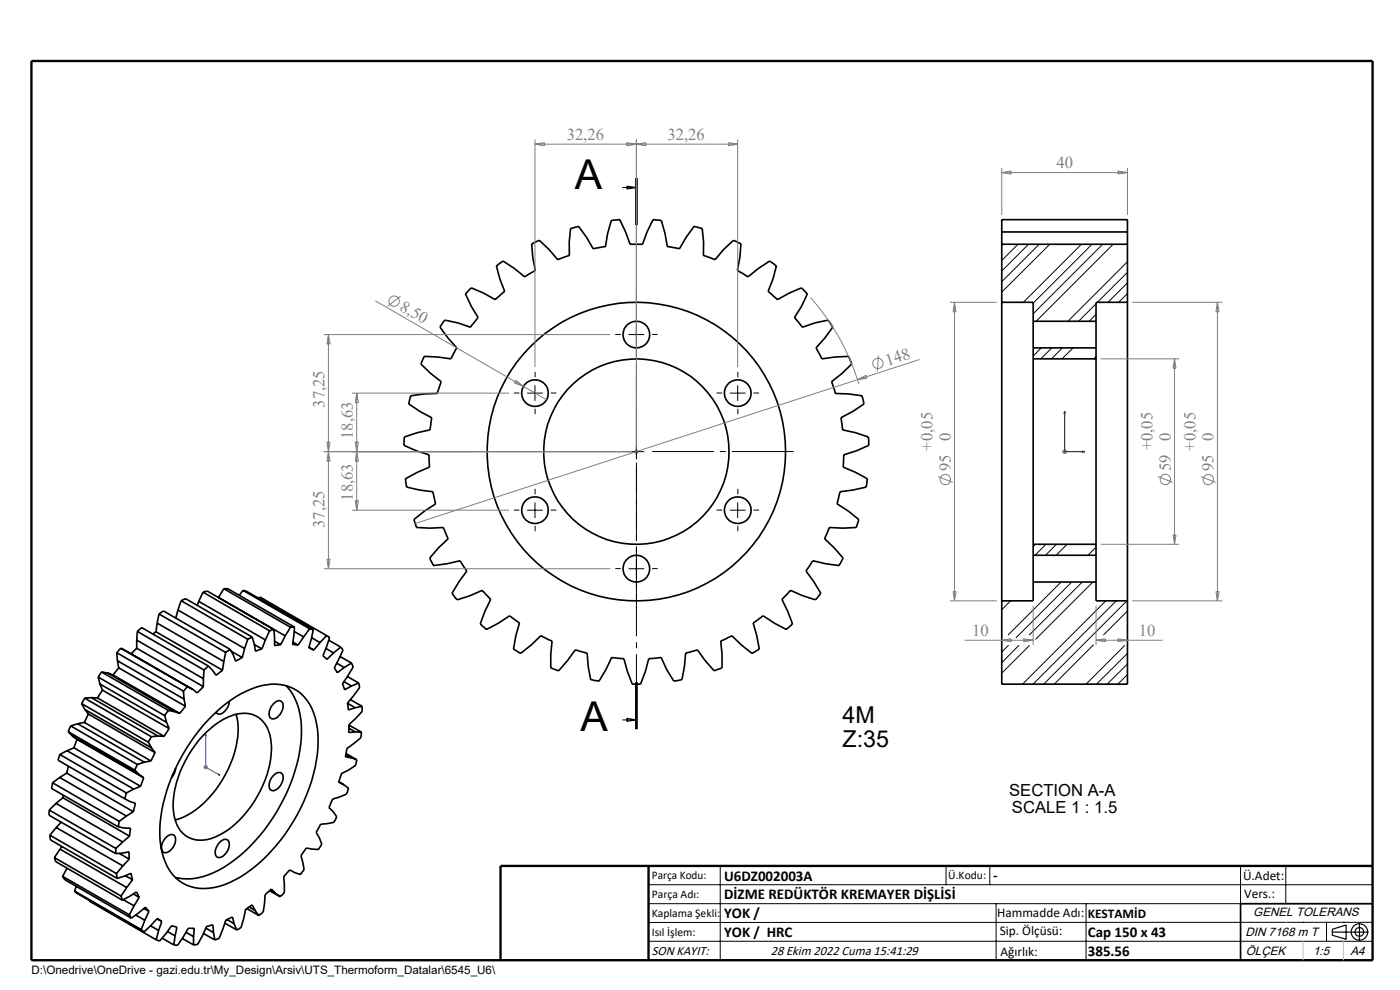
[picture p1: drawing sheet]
<svg xmlns="http://www.w3.org/2000/svg" width="297mm" height="210mm" viewBox="0 0 297 210" stroke-linecap="round" stroke-linejoin="round" font-family="sans-serif">
<g fill="none" stroke="#000" stroke-width=".35">
<path d="M212.5 51.8h26.7M212.5 49.2h26.7M99.3 61.7l.7-.6 2.6 1.1 2.5 1.4 2-1.8-1.1-2.6-.7-2.8 1.2-.9 .2-.1 2.4 1.6 2.2 1.7 2.3-1.3-.6-2.8-.2-2.9 1.6-.7 2.1 1.9 1.8 2.2 2.5-.9v-2.8l.2-2.9 1.7-.5 1.7 2.3 1.4 2.5 2.6-.5 .5-2.8 .8-2.7 1.5-.2h.3l1.2 2.6 1 2.6h2.6l1-2.6 1.2-2.6 1.8 .2 .8 2.7 .5 2.8 2.5 .5 1.5-2.5 1.6-2.3 1.8 .5 .3 2.9-.1 2.8 2.5 .9 1.8-2.2 2.1-1.9 1.6 .7-.2 2.9-.6 2.8 2.3 1.3 2.2-1.7 2.4-1.6 1.4 1-.7 2.8-1.1 2.6 2 1.8 2.5-1.4 2.6-1.1 .7 .6 .6 .7-1.3 2.6-1.4 2.3 1.6 2.1 2.7-.9 2.8-.6 1 1.5-1.7 2.3-1.9 2.1 1.2 2.3 2.8-.4 2.9-.1 .7 1.6-2.1 2-2.2 1.8 .7 2.1 .1 .4 2.8 .1 2.9 .4 .4 1.7-2.4 1.6-2.5 1.3 .4 2.6 2.7 .6 2.7 .9 .1 1.8-2.6 1.1-2.7 .9-.1 2.6 2.6 1.1 2.5 1.4-.2 1.7-2.9 .7-2.7 .3-.5 1.9-.1 .7 2.4 1.5 2.2 1.8-.6 1.7-2.8 .1-2.8-.1-1.1 2.4 2.1 1.9 1.9 2.2-.9 1.6-2.8-.4-2.8-.7-1.1 1.7-.3 .5 1.6 2.3 1.5 2.5-1.1 1.3-2.7-.8-2.6-1.2-1.8 1.9 1.2 2.6 1 2.7-1.3 1.1-2.5-1.3-2.4-1.6-2.1 1.5 .7 2.8 .6 2.8-1.6 .9-2.2-1.8-2-1.9-2.4 1.1 .3 2.8v2.9l-1.7 .6-1.9-2.2-1.6-2.2-2.5 .7-.3 2.7-.5 2.9-1.8 .3-1.5-2.5-1.1-2.5-2.7 .2-.7 2.7-1 2.7h-1.8l-1-2.7-.7-2.7-2.6-.2-1.2 2.5-1.5 2.5-1.8-.3-.5-2.9-.2-2.7-2.6-.7-1.6 2.2-1.9 2.2-1.7-.6v-2.9l.3-2.8-2.4-1.1-2 1.9-2.2 1.8-1.6-.9 .5-2.8 .8-2.8-2.1-1.5-2.3 1.6-2.6 1.3-1.3-1.1 1-2.7 1.2-2.6-1.8-1.9-2.6 1.2-2.7 .8-1.1-1.3 1.5-2.5 1.6-2.3-.2-.2-1.2-2-2.7 .7-2.9 .4-.8-1.6 1.8-2.2 2.1-1.9-1-2.4-2.8 .1-2.9-.1-.6-1.7 2.3-1.8 2.3-1.5-.6-2.6-2.8-.3-2.7-.7-.3-1.7 2.5-1.4 2.6-1.1-.1-2.6-2.7-.9-2.6-1.1 .1-1.8 2.7-.9 2.7-.6 .3-2.3 .1-.3-2.5-1.3-2.4-1.6 .4-1.7 2.9-.4 2.8-.1 .8-2.5-2.2-1.8-2.1-2 .7-1.6 2.9 .1 2.7 .4 1.3-2.3-1.9-2.1-1.7-2.3 .2-.2 .8-1.3 2.9 .6 2.6 .9 1.6-2.1-1.4-2.3-1.3-2.6zM212.5 64.1v63.4M212.5 64.1h6.7v4M212.5 64.1v-17.5h26.7v17.5M219.2 68.1v5.7M219.2 76.1v39.4M219.2 73.8h13.3M219.2 76.1h13.3M219.2 73.8v2.3M219.2 68.1h13.3"/>
<path d="M232.5 68.1v5.7M232.5 76.1v39.4M232.5 73.8v2.3M239.2 64.1v63.4M239.2 64.1h-6.7v4M219.2 117.8v5.7M219.2 115.5v2.3M219.2 115.5h13.3M219.2 117.8h13.3M232.5 117.8v5.7M232.5 115.5v2.3M24.8 138.5l14.1 8.1"/>
<path d="M24.8 138.5l.1 1.7M25.6 137.5l-.8 1M25.6 137.5l14.2 8.2M25.6 137.5l15.3 8.7M29 137.5l-1.2 1.2M29 135.8l14.1 8.2M29 137.5l14.1 8.2M29 135.8v1.7M29.1 133.9l1-.8 14.1 8.2M29.1 133.9l14.2 8.2M29.1 133.9l-.1 1.9M33.1 134l-.7 .5"/>
<path d="M33.1 134l14.1 8.2M33.3 132.2l14.2 8.1M33.3 132.2l-.2 1.8M33.7 130.2l1-.6 14.1 8.2M33.7 130.2l14.2 8.2M33.7 130.2l-.4 2M37.7 129.4l14.2 8.2M37.7 129.4l-.4 1.7M38.4 127.4l1-.4 14.1 8.1M38.4 127.4l14.2 8.2M38.4 127.4l-.7 2M42.2 127.6l14.1 8.1"/>
<path d="M42.2 127.6l-.4 .8M43.1 125.6l.9-.2 16.5 9.5M43.1 125.6l14.1 8.2M43.1 125.6l-.9 2M46.4 126.7v.1M47.5 124.9h.8l14.2 8.1M47.5 124.9l14.1 8.2M47.5 124.9l-1.1 1.8M47.9 138.4l-.4 1.9M48.8 137.8l-.9 .6M48.8 137.8l1.2 2.5 1.4-.8M49 138.1l2.4 1.4"/>
<path d="M51.5 125.2l.8 .2 14.2 8.2M51.5 125.2l14.2 8.2M51.5 125.2l-.7 1.1M51.9 137.6l-.5 1.9M52.6 135.6l-.7 2M53.5 135.1l-.9 .5M53.5 135.1l.7 3 1.4-.5M53.9 136.7l1.7 .9M54.9 126.9l.2-.3 14.2 8.2M56.3 135.7l-.7 1.9M57.2 133.8l.9-.2 .1 3.3 1.3-.1M57.2 133.8l-.9 1.9"/>
<path d="M58.2 136l1.3 .8M60.5 134.9l-1 1.9M61.6 133.1l-1.1 1.8M62.1 136.2l1.2 .6M62.4 133.9l2 1.2M62.5 133l-.9 .1M62.5 133l-.4 3.7 1.2 .1M64.4 135.1l-1.1 1.7M65.5 137.3l1.1 .6M65.7 133.4l.8 .2M65.7 133.4l-1.3 1.7M66.1 135.3l1.8 1"/>
<path d="M66.5 133.6l-1 3.8 1.1 .5M67.9 136.3l-1.3 1.6M69.1 137.5l1.7 1M69.3 134.8l.6 .4-1.4 3.9 .9 .8 1.4-1.4M69.3 134.8l-1.4 1.5M69.7 135.8l2.6 1.5M72.1 139.3l2.5 1.3M72.3 137.3l.5 .6-1.9 3.8 .7 1 1.4-1.1M72.3 137.3l-1.5 1.2M212.5 127.5v17.6h26.7v-17.6M219.2 123.5v4h-6.7M219.2 123.5h13.3"/>
<path d="M232.5 123.5v4h6.7M14.2 159.2l14.2 8.2M14.2 159.2l-1.5 .8M14.5 155.2l14.1 8.2M14.5 155.2l.8 .9M15 154l-.5 1.2M15 154l14.1 8.2M15.3 156.1l14.2 8.2M15.3 156.1l1 .7M15.7 158.6l14.1 8.2M15.7 158.6l-1.5 .6M16.3 156.8l-.6 1.8"/>
<path d="M16.3 156.8l14.2 8.2M16.5 153.5l14.1 8.2M16.5 153.5l-1.5 .5M17.3 149.3l14.2 8.1M17.3 149.3l.7 1.2M17.9 153.2l14.1 8.2M17.9 153.2l-1.4 .3M18 148.1l-.7 1.2M18 148.1l14.1 8.2M18 150.5l14.1 8.1M18 150.5l.8 1M18.8 151.5l-.9 1.7"/>
<path d="M18.8 151.5l14.1 8.2M19.4 148l14.1 8.1M19.4 148l-1.4 .1M19.4 148l1.3 .1M20.7 148.1l14.1 8.1M20.8 143.6l14.1 8.2M20.8 143.6l.4 1.5M21.2 145.1l14.1 8.1M21.2 145.1l.5 1.3M21.6 142.5l-.8 1.1M21.6 142.5l14.1 8.2M21.6 142.5l1.2 .3"/>
<path d="M21.7 146.4l-1 1.7M21.7 146.4l14.2 8.1M22.8 142.8l14.2 8.1M22.8 142.8l1.2 .4M24 143.2l14.1 8.1M24.9 140.2l14.2 8.1M24.9 140.2l.3 1.5M25.2 141.7l-1.2 1.5M25.2 141.7l14.1 8.1M31.5 157.4l.6 1.2M32.1 156.3l-.6 1.1M32.1 158.6l.8 1.1"/>
<path d="M32.9 159.7l-.9 1.7M33.5 156.1l-1.4 .2M33.5 156.1l1.3 .1M34.9 151.8l.4 1.4M35.3 153.2l.6 1.3M35.7 150.7l-.8 1.1M35.7 150.7l1.3 .2M35.9 154.5l-1.1 1.7M37 150.9l1.1 .4M38.9 146.6l.2 1.7M39.1 148.3l.2 1.5M39.3 149.8l-1.2 1.5"/>
<path d="M39.8 145.7l-.9 .9M39.8 145.7l1.1 .5M43.1 145.7l-1.3 1.3-.9-.8M43.1 144v1.7M43.3 142.1l-.2 1.9M43.9 155.2a11.7 11.7 0 0 1 8.6-3.9 5.9 5.9 0 0 1 4.9 5.5 20.6 20.6 0 0 1-4.1 14.2 16.9 16.9 0 0 1-9.4 7.1 5.6 5.6 0 0 1-6.9-4.9 18.3 18.3 0 0 1 2.4-12l2.1-3.2zM44.2 141.3l-.9 .8M44.2 141.3l1.7 2 1.3-1.1M44.3 152.5a21.4 21.4 0 0 1 13.3-7.4 8.8 8.8 0 0 1 9.3 7.2 26.3 26.3 0 0 1-1.8 16.2 36.9 36.9 0 0 1-14.1 17.5 13.1 13.1 0 0 1-10.6 2.1 8.8 8.8 0 0 1-5.7-6.3 23.6 23.6 0 0 1 .8-14.5 40.5 40.5 0 0 1 8.8-14.8zM47.5 140.3l-.3 1.9M48.6 148.7a3 3 0 0 1-2.1 2.8l-.7-.4M50.1 151.5a17.9 17.9 0 0 1-2.3 12.7 19.7 19.7 0 0 1-9.7 9.5l-1 .2"/>
<path d="M58.2 149.1a1.04 1.04 0 0 1 1.4-.4 1.04 1.04 0 0 1 .4 1.4 2.84 2.84 0 0 1-2.1 2.4 1.02 1.02 0 0 1-.8-1.5l.3-.8zM60.7 145.4a13.2 13.2 0 0 1 3.3 9.7 37 37 0 0 1-10 23.4 22.4 22.4 0 0 1-13.2 7.9 10.4 10.4 0 0 1-3.6-.3M71.4 140.7l1.6 .9M73 144.6l1.6 .9M73.4 159.8l2.3 1.4M73.7 143.5l2.4 1.4M73.7 149.2l1.7 .9M74 154.5l1.4 .7M74 153.8l2.7 1.5M74.3 148.4l2.5 1.4M74.6 140.6l.3 .9-2.2 3.5 .4 1.3 1.5-.8M74.6 140.6l-1.6 1"/>
<path d="M75.4 155.2l1.3 .1M76.1 144.9l.2 .9-2.6 3.3 .2 1.5 1.5-.5M76.1 144.9l-1.5 .6M76.7 155.3l-.1 1.2-3 2.3-.3 1.7 1.2 .3M76.8 149.8v1.1l-2.8 2.8v1.7l1.4-.2M76.8 149.8l-1.4 .3M10.4 171.8v1.1l14.2 8.2M10.4 171.8l14.2 8.2M10.6 177.2l.1 .9 14.1 8.2M10.6 177.2l14.1 8.1M11.1 166l-.2 1.2 14.2 8.2M11.1 166l14.2 8.2"/>
<path d="M11.9 170.4l14.1 8.2M11.9 170.4l-1.5 1.4M11.9 175.5l14.2 8.2M11.9 175.5l-1.3 1.7M12.7 164.9l14.1 8.2M12.7 164.9l-1.6 1.1M12.7 160l-.4 1.2 14.2 8.2M12.7 160l14.1 8.2M13 174.4l-1.1 1.1M13.1 179.6l-.4 .5M13.3 169.2l14.2 8.2M13.3 169.2l-1.4 1.2"/>
<path d="M13.4 168.7l-.1 .5M14.1 164l14.2 8.2M14.1 164l-1.4 .9M14.5 162.5l-.4 1.5M24.6 180v1.1M25.1 175.4l1.3 .2 1.3 .1-.2 1.7M25.3 174.2l-.2 1.2M26 178.6l-1.4 1.4M26.5 169.4l1.1 .6 1.1 .4-.4 1.8M26.8 168.2l-.3 1.2M26.8 173.1l-1.5 1.1M27.5 177.4l-1.5 1.2"/>
<path d="M28.3 172.2l-1.5 .9M28.4 167.4l-1.6 .8M28.6 163.4l.9 .9M29.1 162.2l-.5 1.2M29.5 164.3l1 .7M29.8 166.8l-1.4 .6M30.5 165l-.7 1.8M30.6 161.7l-1.5 .5M32 161.4l-1.4 .3M35.4 177.4a1.01 1.01 0 0 1 1-.4 1.01 1.01 0 0 1 .8 .7 2.96 2.96 0 0 1-2.1 3.2 1.05 1.05 0 0 1-.8-1.5l.3-.9zM37.3 162.9l-.4 1.2-.5 .9M46.8 178.5a1.01 1.01 0 0 1 1-.5 1.01 1.01 0 0 1 .8 .7 2.96 2.96 0 0 1-2.1 3.2 1.05 1.05 0 0 1-.8-1.5l.5-1.2z"/>
<path d="M57.9 164.6a1.25 1.25 0 0 1 2-.4 2.96 2.96 0 0 1-2 3.5 1.05 1.05 0 0 1-.8-1.4l.3-.9zM71.9 165.8l1.1 .7M73 166.5l.9 .7-.4 1.2-2.9 1.1-.8 1.8 .9 .8 .7 1.1-.5 1.1-.1 .1-1.4 .3-1.3 .1-1 1.8 .6 1.1 .6 1.4-.1 .1-.6 1-2.6-.3-1.1 1.6 .6 3-.8 1-2.2-1-1.3 1.4 .1 3.4-.9 .9M73.4 160.1l1.1 .7M74.5 160.8l1.2 .4M75.7 161.2l-.3 1.2-3 1.7-.5 1.8 1.1 .6M11.5 181.9l.3 .9 14.2 8.2M11.5 181.9l14.2 8.2M12.7 180.1l14.2 8.2M12.7 180.1l-1.2 1.8M13.3 185.9l.5 .7 14.1 8.2M13.3 185.9l14.1 8.2"/>
<path d="M14.2 184.1l-.9 1.8M15.8 189l.6 .5 14.2 8.2M15.8 189l14.2 8.2M16.2 188l-.4 1M19 191.1v.1l14.1 8.1M24.6 181.1l2.8-.4v1.5M24.7 185.3l.1 1M24.8 186.3l3-1.1 .3 1.4M25.3 181l2.1 1.2M25.7 190.1l.3 .9M26.1 183.7l-1.4 1.6M26.1 190.8l2.3 1.3"/>
<path d="M26.6 185.8l1.5 .8M26.9 188.3l-1.2 1.8M27.4 182.2l-1.3 1.5M27.4 194.1l.5 .7M28.1 186.6l-1.2 1.7M28.3 189.6l1.2 .8M28.4 192.1l-1 2M28.8 194.1l1.9 1.1M29.5 190.4l-.5-1.2-3 1.8M29.5 190.4l-1.1 1.7M30 197.2l.6 .5M30.5 192.7l1.1 .6"/>
<path d="M30.7 195.2l-.7 2M31.6 193.3l-.8-.9-2.9 2.4M31.6 193.3l-.9 1.9M31.9 196.4l1.8 1M33.3 194.9l.9 .5M33.4 194.8l.9 .7-.6 1.9M33.4 194.8l-2.8 2.9M33.7 197.4l-.6 1.9M34.4 199l2.5 1.4M35.5 197.6l1.6 .9M37.1 198.5l.4-1.8-1.1-.4-2.6 3.3-.7-.3M37.1 198.5l-.2 1.9"/>
<path d="M38.7 199.1l2.4 1.3M39.4 197.8l1.7 .9M41.1 198.7l.1-1.8h-1.3l-2.2 3.6-.8-.1M41.1 198.7v1.7M43.1 198l2.5 1.4M43.7 196.9l1.6 .9M45.3 197.8l-.1-1.6-1.4 .3-1.9 3.8-.8 .1M45.3 197.8l.3 1.6M47.7 195.8l2.5 1.5M48.2 195l1.5 1M49.7 196l-.4-1.5-1.4 .6-1.4 4-.9 .3M49.7 196l.5 1.3"/>
<path d="M52.4 192.7l2.5 1.5M52.8 192.4l1.3 .7M54.1 193.1l-.6-1.2-1.4 1-.9 3.8-1 .6M54.1 193.1l.8 1.1M57.2 188.9l2.2 1.3M57.3 188.8l1.1 .7M58.4 189.5l-.8-.9-1.4 1.2-.4 3.7-.9 .7M58.4 189.5l1 .7M291.2 191.7h-28v12"/>
<circle cx="135" cy="71" r="2.83"/>
<circle cx="113.5" cy="83.4" r="2.83"/>
<circle cx="135" cy="95.8" r="31.7"/>
<circle cx="135" cy="95.8" r="19.7"/>
<circle cx="156.5" cy="83.4" r="2.84"/>
<circle cx="113.5" cy="108.2" r="2.84"/>
<circle cx="156.5" cy="108.2" r="2.85"/>
<circle cx="135" cy="120.6" r="2.84"/>
</g>
<g fill="none" stroke="#000" stroke-width=".21">
<path d="M132 39.8h3M133 39.5l2 .3-2 .3zM134.8 37.8v10zM135 37.8v10M135.2 37.8v10M216 51.8l-3.5 3.4M218.2 51.8l-5.7 5.7M220.5 51.8l-8 8M222.7 51.8l-10.2 10.2M229.4 51.8l-12.3 12.3M231.7 51.8l-12.5 12.5M233.9 51.8l-14.7 14.8"/>
<path d="M236.1 51.8l-16.3 16.3M239.2 55.5l-12.6 12.6M239.2 60l-4.1 4.1M239.2 57.8l-6.4 6.3M133.4 71h3.3M135 69.3v3.3M220.9 73.8l-1.7 1.7M223.1 73.8l-2.3 2.3M225.4 73.8l-2.3 2.3M227.6 73.8l-2.3 2.3M232.5 75.7l-.5 .4M232.5 64.4l-3.7 3.7"/>
<path d="M232.5 66.7l-1.4 1.4M239.2 62.3l-1.9 1.8M111.8 83.4h3.3M113.5 81.7v3.3M133.4 95.8h3.3M135 94.1v3.4M154.8 83.4h3.4M156.5 81.7v3.3M111.8 108.2h3.3M113.5 106.6v3.3M135 119v3.3M154.8 108.2h3.4"/>
<path d="M156.5 106.6v3.3M219.6 115.5l-.4 .4M221.9 115.5l-2.3 2.3M224.1 115.5l-2.3 2.3M226.4 115.5l-2.4 2.3M232.5 116.1l-1.7 1.7M133.4 120.6h3.3M214 136.9l-1.5 1.4M214.4 127.5l-1.9 1.9M216.2 136.9l-3.7 3.7M218.4 136.9l-5.9 5.9M225.1 123.5l-11.2 11.2"/>
<path d="M227.4 123.5l-11.9 11.8M229.6 123.5l-11.3 11.2M231.8 123.5l-12.1 12.1M232 136.8l-8.3 8.3M234.6 127.5l-17.7 17.6M236.8 127.5l-17.7 17.6M238.7 136.9l-8.3 8.2M239.1 127.5l-17.7 17.6M239.2 138.6l-6.6 6.5M239.2 129.6l-5.1 5.1M132 152.7h3M133 152.4l2 .3-2 .3z"/>
<path d="M134.8 144.7v10M135 144.7v10M135.2 144.7v10M239.2 140.9l-4.3 4.2M239.2 143.1l-2.1 2M137.6 187.7h153.6M137.6 191.7h153.6M137.6 199.7h153.6M152.8 183.7v20M200.7 183.7v4M210 183.7v4M211.3 191.7v12"/>
<path d="M230.4 191.7v12M263.2 183.7v20M272.8 183.7v8M276.4 195.6h.1M281.4 195.6v4.1M285 195.6h.1M291.2 195.6l-153.6 .1"/>
</g>
<g fill="none" stroke="#808080" stroke-width=".21">
<path d="M113.5 29.6v48.3M113.5 30.6h43M113.5 30.6l2-.3v.6zM133 30.3l2 .3-2 .3zM135 29.6v65.2M135 30.6l2-.3v.6zM154.5 30.3l2 .3-2 .3zM156.5 29.6v48.3M212.5 35.6v10M212.5 36.6h26.7M212.5 36.6l2-.3v.6zM237.2 36.3l2 .3-2 .3z"/>
<path d="M239.2 35.6v10M68.7 71h60.8M69.7 71v49.6M69.7 71l.3 2h-.6zM79.6 63.8l36.4 21M84.9 62.9l-2.6 2M171.9 63.1a48.5 48.5 0 0 1 10.3 18.4M186.3 75.4l-.2 3.4M195.1 76.3l-13.2 4.2M201.5 64.1h10M202.5 64.1l.3 2h-.6zM202.5 64.1v63.4"/>
<path d="M233.5 76.1h16.7M240.2 64.1h19.1M249.2 76.1v39.4M249.2 76.1l.3 2h-.7zM258.3 64.1v63.4M258.3 64.1l.3 2h-.6zM68.7 95.8h65.3M69.4 93.8h.6l-.3 2zM69.7 95.8l.3 2h-.6zM74.7 83.4h33.3M75.4 93.8h.6l-.3 2zM75.7 83.4v24.8"/>
<path d="M75.7 83.4l.3 2h-.6zM75.7 95.8l.3 2h-.6zM109.5 80.7l1.6 1.3-2-.8zM134.5 95.8h1M134.7 95.5l.7 .7M135 95.3v1M135.4 95.5l-.7 .7M181.9 80.5l-93.8 30.5M181.9 80.5l1.8-.9 .2 .6zM225.4 95.8h.9M225.5 95.5l.7 .7M225.8 95.3v1"/>
<path d="M226.2 95.5l-.7 .7M69.4 118.6h.6l-.3 2zM74.7 108.2h33.3M75.4 106.2h.6l-.3 2zM199 101.1l3.1 1.2M233.5 115.5h16.7M245.6 101.1l3.2 1.2M248.8 113.5h.7l-.3 2zM254.8 101.1l3.1 1.2M68.7 120.6h60.8M201.5 127.5h10M202.2 125.5h.6l-.3 2z"/>
<path d="M204.6 135.8h14.6M212.5 135.8l2-.3v.6zM217.2 135.5l2 .3-2 .3zM219.2 128.5v8.3M232.5 128.5v8.3M232.5 135.8h14.1M232.5 135.8l2-.3v.6zM237.2 135.5l2 .3-2 .3zM240.2 127.5h19.1M258 125.5h.6l-.3 2zM43.1 162.7h1M43.3 162.4l.7 .7"/>
<path d="M43.6 162.2v1M44 162.4l-.7 .7"/>
<circle cx="83.6" cy="63.9" r="1.1"/>
<circle cx="186.2" cy="77.1" r="1.09"/>
<circle cx="200.5" cy="101.7" r="1.09"/>
<circle cx="247.2" cy="101.7" r="1.09"/>
<circle cx="256.3" cy="101.7" r="1.08"/>
</g>
<g fill="none" stroke="#000" stroke-width=".25">
<path d="M282.6 197.7h7.8M282.6 197.1l3-.9v3l-3-.8zM288.4 195.8v3.8M106.2 203.7h185"/>
<circle cx="288.4" cy="197.7" r="1.74"/>
<circle cx="288.4" cy="197.7" r=".93"/>
</g>
<path d="M135 95.7v.2zM135 87.2v.5v-.5M135 95.8h.1M135 87.2v8.6M225.8 87.2l.2 .5h-.3zM225.8 87.2v8.6h4.3M229.7 95.7l.4 .1-.4 .1zM43.6 155.7v7l3.1 1.8M43.6 155.7l.1 .4-.2-.1zM46.4 164.2l.3 .3-.3-.1z" fill="none" stroke="#00f" stroke-width=".21"/>
<path d="M131.7 95.8h-30M135 92.4v-30M135 99.1v30M138.4 95.8h30" fill="none" stroke="#000" stroke-width=".21" stroke-dasharray="15.2 1.3 1.3 1.3" stroke-dashoffset="2.1" stroke-linecap="butt"/>
<g fill="none" stroke="#000" stroke-width=".21" stroke-dasharray="15.2 1.3 1.3 1.3" stroke-linecap="butt">
<path d="M131.7 70.9h-1.2M135 67.6v-1.2M135 74.3v1.1M138.4 70.9h1.1M110.2 83.4h-1.2M113.5 80v-1.1M113.5 86.7v1.2M116.8 83.4h1.2M153.2 83.4h-1.2M156.5 80v-1.1M156.5 86.7v1.2M159.9 83.4h1.1"/>
<path d="M110.2 108.2h-1.2M113.5 104.9v-1.2M113.5 111.5v1.2M116.8 108.2h1.2M135 117.3v-1.2M153.2 108.2h-1.2M156.5 104.9v-1.2M156.5 111.5v1.2M159.9 108.2h1.1M131.7 120.6h-1.2M135 123.9v1.2M138.4 120.6h1.1"/>
</g>
<path d="M135 154.7v-116.9" fill="none" stroke="#000" stroke-width=".21" stroke-dasharray="6.3 1.3 1.3 1.3" stroke-dashoffset=".6" stroke-linecap="butt"/>
<path d="M6.7 12.9h284.5v190.8h-284.5zM137.6 183.7v20M291.2 183.7h-185v20" fill="none" stroke="#000" stroke-width=".5"/>
<path d="M276.4 199.7v4M285 199.7v4" fill="none" stroke="#c0c0c0" stroke-width=".21"/>
<path d="M272.8 195.6h.1" fill="none" stroke="#c0c0c0" stroke-width=".25"/>
<g fill="#00f">
<path d="M135 95.7v.2zM135 87.2v.5z"/>
<path d="M46.4 164.2l.3 .3-.3-.1zM43.6 155.7l.1 .4-.2-.1z"/>
<path d="M229.7 95.7l.4 .1-.4 .1zM225.8 87.2l.2 .5h-.3zM229.7 95.7l.4 .1-.4 .1zM225.8 87.2l.2 .5h-.3z"/>
</g>
<g font-size="8.7">
<text x="121.9" y="40.1">A</text>
<text x="123.1" y="155.1">A</text>
</g>
<g font-size="4.9">
<text x="178.7" y="153.4">4M</text>
<text x="178.7" y="158.4">Z:35</text>
</g>
<g font-size="3.5" fill="#808080">
<text x="120.2" y="29.7">32,26</text>
<text x="141.6" y="29.7">32,26</text>
<text x="224.1" y="35.7">40</text>
<text x="84.6" y="65.7" transform="rotate(30 84.6 65.7)">8,50</text>
<text x="188.3" y="77.6" transform="rotate(-18 188.3 77.6)">148</text>
<text x="68.9" y="86.5" transform="rotate(-90 68.9 86.5)">37,25</text>
<text x="74.9" y="93.1" transform="rotate(-90 74.9 93.1)">18,63</text>
<text x="197.8" y="95.6" transform="rotate(-90 197.8 95.6)">+0,05</text>
<text x="201.7" y="93.6" transform="rotate(-90 201.7 93.6)">0</text>
<text x="244.5" y="95.5" transform="rotate(-90 244.5 95.5)">+0,05</text>
<text x="248.4" y="93.6" transform="rotate(-90 248.4 93.6)">0</text>
<text x="253.6" y="95.6" transform="rotate(-90 253.6 95.6)">+0,05</text>
<text x="257.5" y="93.6" transform="rotate(-90 257.5 93.6)">0</text>
<text x="201.7" y="99.9" transform="rotate(-90 201.7 99.9)">95</text>
<text x="248.4" y="99.9" transform="rotate(-90 248.4 99.9)">59</text>
<text x="257.5" y="99.9" transform="rotate(-90 257.5 99.9)">95</text>
<text x="74.9" y="106.2" transform="rotate(-90 74.9 106.2)">18,63</text>
<text x="68.9" y="112" transform="rotate(-90 68.9 112)">37,25</text>
<text x="206.3" y="135">10</text>
<text x="241.6" y="135">10</text>
</g>
<g font-size="3.5">
<text x="214.1" y="168.9">SECTION A-A</text>
<text x="214.7" y="172.4">SCALE 1 : 1.5</text>
</g>
<g font-size="3.2">
<text x="153.6" y="186.8">U6DZ002003A</text>
<text x="153.6" y="190.8">DİZME REDÜKTÖR KREMAYER DİŞLİSİ</text>
<text x="210.7" y="186.6">-</text>
<text x="153.6" y="194.8">YOK /</text>
<text x="153.6" y="198.8">YOK / HRC</text>
<text x="230.8" y="198.7">Cap 150 x 43</text>
<text x="230.8" y="202.8">385.56</text>
</g>
<g font-size="2.8">
<text x="263.7" y="186.7">Ü.Adet:</text>
<text x="263.9" y="190.5">Vers.:</text>
<text x="211.5" y="194.5">Hammadde Adı:</text>
<text x="230.8" y="194.7">KESTAMİD</text>
<text x="138.3" y="202.6">SON KAYIT:</text>
<text x="163.5" y="202.6">28 Ekim 2022 Cuma 15:41:29</text>
<text x="212.1" y="198.4">Sip. Ölçüsü:</text>
<text x="212.2" y="202.7">Ağırlık:</text>
</g>
<g font-size="2.6">
<text x="265.9" y="194.4">GENEL TOLERANS</text>
<text x="264.2" y="198.5">DIN 7168 m T</text>
<text x="264.3" y="202.6">ÖLÇEK</text>
<text x="278.5" y="202.6">1:5</text>
<text x="286.5" y="202.6">A4</text>
</g>
<g font-size="2.5">
<text x="138.3" y="186.4">Parça Kodu:</text>
<text x="138.3" y="190.5">Parça Adı:</text>
<text x="201.2" y="186.5">Ü.Kodu:</text>
<text x="138.3" y="194.5">Kaplama Şekli:</text>
<text x="138.3" y="198.6">Isıl İşlem:</text>
<text x="6.7" y="206.7">D:\Onedrive\OneDrive - gazi.edu.tr\My_Design\Arsiv\UTS_Thermoform_Datalar\6545_U6\</text>
</g>
</svg>
